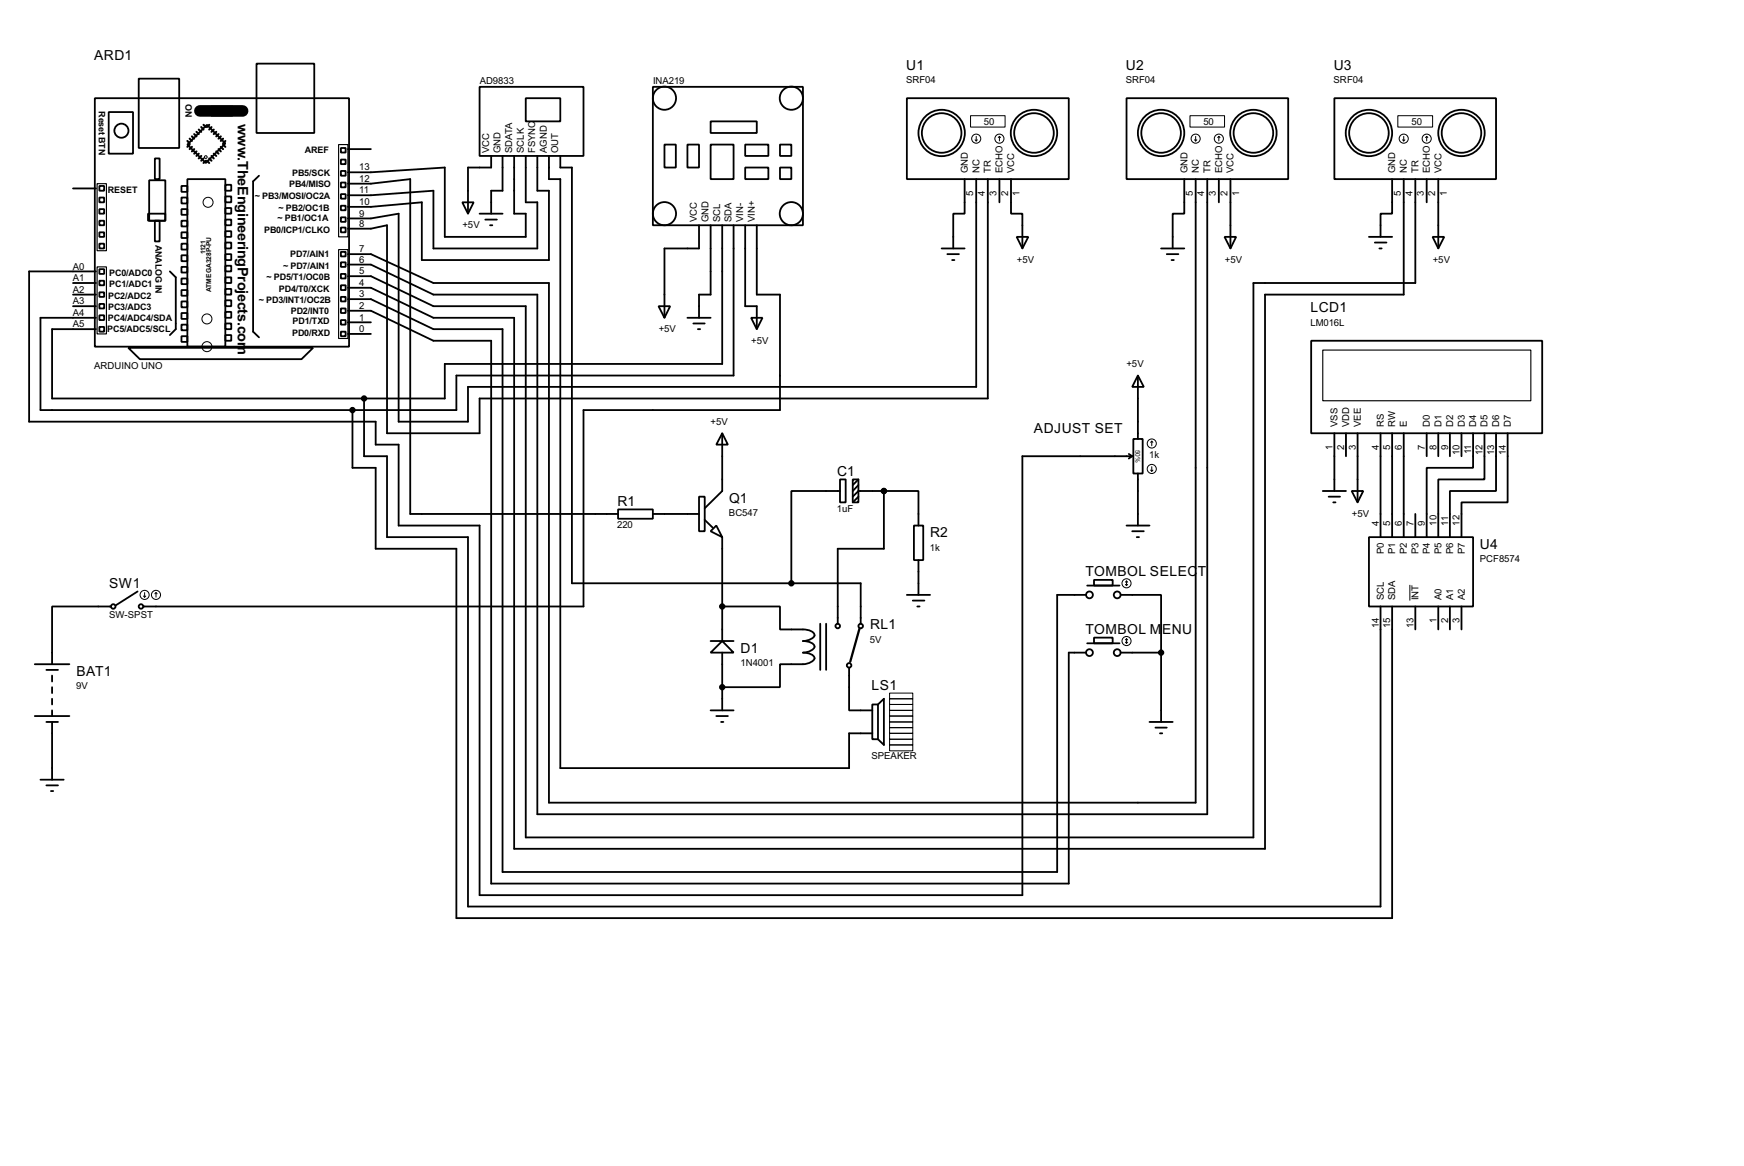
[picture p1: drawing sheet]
<svg xmlns="http://www.w3.org/2000/svg" width="383mm" height="256mm" viewBox="0 0 383 256" stroke-linecap="round" stroke-linejoin="round" font-family="sans-serif">
<g fill="none" stroke="#000" stroke-width=".4">
<path d="M30.5 17.3h8.9v15.3h-8.9zM56.4 14h12.7v15.3h-12.7zM105.5 19.1h22.8v15.2h-22.8zM143.6 19.1h33v30.5h-33zM20.9 21.6h55.9v54.7h-55.9zM23.9 24.7h5.4v9.1h-5.4zM32.8 39.7h3.6v8.9h-3.6zM34.1 34.9h1v4.5h-1zM41.2 39.4h8.4v36.9h-8.4zM45.5 27.5l4.1 4.1-4.3 4.3-4.1-4.1zM46.5 23.4h4.6v2.1h-4.6zM57 38.7l-1.3 1.2v33.1l1.3 1.2"/>
<path d="M75 32.6h1v1h-1zM75 37.6h1v1.1h-1zM75 35.1h1v1h-1zM76.5 32.8h5.1M108 34.3v2.6h-5.1v10.1M110.5 34.3v7.7h-2.5v5M113.1 34.3v12.7h2.5v5.1h-17.8v-15.2l-16.2 1h-5.1M115.6 21.6h7.6v5.1h-7.6zM115.6 34.3v10.2h2.6v10.2h-22.9v-12.7l-13.7 1h-5.1M118.2 34.3v7.7h2.5v15.2h-27.9v-12.7l-11.2 1h-5.1M120.7 34.3v5.1h2.5v129.6h63.5v-7.7h5.1M123.2 34.3v2.6h2.6v91.4h63.5v8.9"/>
<path d="M146.1 31.8h2.5v5.1h-2.5zM151.2 31.8h2.5v5.1h-2.5zM156.3 31.8h5v7.6h-5zM156.3 26.7h10.1v2.6h-10.1zM163.9 31.8h5.1v2.5h-5.1zM163.9 36.9h5.1v2.5h-5.1zM171.5 31.8h2.5v2.5h-2.5zM171.5 36.9h2.5v2.5h-2.5zM199.4 21.6h35.6v17.8h-35.6zM212.1 39.4v7.6h-2.5v7.7M214.7 39.4v45.7h-111.8v7.7h-15.2v-45.8l-6.1 1.1h-5.1M217.2 39.4v48.3h-111.7v7.6h-20.4v-45.7l-3.5 .7h-5.1"/>
<path d="M219.8 39.4v5.1M222.3 39.4v7.6h2.5v7.7M247.7 21.6h35.6v17.8h-35.6zM260.4 39.4v7.6h-2.5v7.7M262.9 39.4v137.2h-142.2v-114.3h-25.4l-13.7-6.4h-5.1M265.5 39.4v139.7h-147.3v-114.3h-22.9l-13.7-6.6h-5.1M268 39.4v5.1M270.6 39.4v15.3M293.4 21.6h35.6v17.8h-35.6zM306.1 39.4v7.6h-2.5v5.1M308.7 39.4v25.4h-30.5v121.9h-165.1v-116.8h-17.8l-13.7-6.6h-5.1M311.2 39.4v22.9h-35.6v121.9h-160v-116.8h-20.3l-13.7-6.6h-5.1"/>
<path d="M313.7 39.4v5.1M316.3 39.4v15.3M16.1 41.5h5M21.1 59.7h-14.7v33.1h76.2v5h5.1v17.8h17.8v81.3h119.3v-96.5h24.2M21.9 43.5h1v1h-1zM21.9 48.6h1v1h-1zM21.9 53.6h1v1.1h-1zM21.9 51.1h1v1h-1zM21.9 46h1v1h-1zM21.9 40.9h1v1.1h-1zM21.9 59.2h1v1.1h-1zM32.6 47h3.8v1.6h-3.8z"/>
<path d="M34.1 48.6h1v4.5h-1zM37.4 59.7l1.3 1.3v11.4l-1.3 1.3M39.9 40.9h1.3v1.3h-1.3zM39.9 43.5h1.3v1.3h-1.3zM39.9 46h1.3v1.3h-1.3zM39.9 48.6h1.3v1.2h-1.3zM39.9 51.1h1.3v1.3h-1.3zM39.9 53.6h1.3v1.3h-1.3zM39.9 56.2h1.3v1.3h-1.3zM39.9 58.7h1.3v1.3h-1.3zM49.6 40.7h1.3v1.3h-1.3zM49.6 43.2h1.3v1.3h-1.3z"/>
<path d="M49.6 45.8h1.3v1.2h-1.3zM49.6 48.3h1.3v1.3h-1.3zM49.6 50.9h1.3v1.2h-1.3zM49.6 53.4h1.3v1.3h-1.3zM49.6 55.9h1.3v1.3h-1.3zM49.6 58.5h1.3v1.2h-1.3zM75 40.2h1v1h-1zM75 42.7h1v1h-1zM75 45.3h1v1h-1zM75 47.8h1v1h-1zM75 50.1h1v1h-1zM75 55.4h1v1h-1z"/>
<path d="M75 57.7h1v1h-1zM76.5 40.4h5.1l8.6-1v73.7h45.7M101.7 44.5h2.5l-1.3 2.5zM105.5 47h5M106.7 48.3h2.6M107.8 49.6h.5M153.7 49.6v5.1h-7.6v15.2M156.3 49.6v15.2h-2.6v5.1M158.8 49.6v30.5h-61v7.6h-86.3v-15.3h9.6M161.3 49.6v33h-60.9v7.6h-91.5v-20.3h12.2M163.9 49.6v17.8h2.5v5M166.4 49.6v15.2h5.1v25.4h-43.2v43.2h-96.7"/>
<path d="M207.1 54.7h5M208.3 55.9h2.6M209.4 57.2h.5M223.6 52.1h2.5l-1.3 2.6zM255.3 54.7h5.1M256.6 55.9h2.5M257.6 57.2h.5M269.3 52.1h2.5l-1.2 2.6zM301 52.1h5.1M302.3 53.4h2.6M303.3 54.7h.5M315 52.1h2.6l-1.3 2.6z"/>
<path d="M16.1 67.4h5M16.1 64.8h5M16.1 62.3h5M21.9 61.8h1v1h-1zM21.9 64.3h1v1h-1zM21.9 66.9h1v1h-1zM21.9 69.4h1v1h-1zM21.9 71.9h1v1.1h-1zM28.2 76.5h40.7l-2.6 2.5h-35.5zM39.9 61.3h1.3v1.2h-1.3zM39.9 63.8h1.3v1.3h-1.3zM39.9 66.3h1.3v1.3h-1.3z"/>
<path d="M39.9 68.9h1.3v1.3h-1.3zM39.9 71.4h1.3v1.3h-1.3zM39.9 74h1.3v1.2h-1.3zM49.6 61h1.3v1.3h-1.3zM49.6 63.6h1.3v1.2h-1.3zM49.6 66.1h1.3v1.3h-1.3zM49.6 68.6h1.3v1.3h-1.3zM49.6 71.2h1.3v1.2h-1.3zM49.6 73.7h1.3v1.3h-1.3zM75 60.3h1v1h-1zM75 62.8h1v1h-1zM75 65.3h1v1h-1z"/>
<path d="M75 67.9h1v1h-1zM75 70.4h1v1h-1zM75 73h1v1h-1zM76.5 68.4h5.1l13.7 6.6h12.7v119.4h127v-50.8h3.8M76.5 73.5h5.1M76.5 70.9h5.1M76.5 65.8h5.1l13.7 6.6h15.2v119.4h122v-60.9h6.3M144.8 67.4h2.6l-1.3 2.5zM151.2 69.9h5.1M152.5 71.2h2.5M153.5 72.4h.5M165.2 69.9h2.5l-1.3 2.5z"/>
<path d="M288.3 75h50.8v20.3h-50.8zM77.5 90.2v12.7h5.1v17.8h17.8v81.3h205.7v-68.6M80.1 87.7v12.7h5v17.8h17.8v81.2h200.7v-66M158.8 95.3l1.3 2.5h-2.6zM158.8 95.3v12.7l-3.8 3.8M248.2 99.9l.8 .5M249.2 96.6h2.1v7.6h-2.1zM250.2 82.6l1.3 2.5h-2.5zM250.2 82.6v14M293.4 95.3v12.7M296 95.3v5.1M298.5 95.3v15.2"/>
<path d="M303.6 95.3v22.9M306.1 95.3v22.9M308.7 95.3v22.9M313.7 95.3v5.1M316.3 95.3v5.1M318.8 95.3v5.1M321.4 95.3v5.1M323.9 95.3v7.6h-10.2v15.3M326.4 95.3v10.2h-10.1v12.7M329 95.3v12.7h-10.2v10.2M331.5 95.3v15.2h-10.1v7.7M135.9 112.1h7.7v2h-7.7z"/>
<path d="M143.6 113.1h10.1M153.7 109.3h1.3v7.6h-1.3zM155 114.4l1.8 1.7M156.3 116.9l1.2-1.3 1.3 2.6zM158.8 118.2v22.8M184.7 105.5h1.3v5h-1.3zM184.7 108h-10.7v20.3M187.5 105.5h1.3v5h-1.3zM188.8 105.5l-1.3 1.2M188.8 106.7l-1.3 1.3M188.8 109.3l-1.3 1.2M194.4 108h7.6v7.6"/>
<path d="M194.4 108h-5.6l-1.3 1.3M194.4 108v12.7h-10.2v16.5M201 115.6h2v7.6h-2zM247.7 115.6h5.1M249 100.4l-.8 .5M249 116.9h2.5M250 118.2h.5M250.2 104.2v11.4M290.9 108h5.1M292.2 109.3h2.5M293.2 110.5h.5M297.2 108h2.6l-1.3 2.5z"/>
<path d="M301 118.2h22.9v15.2h-22.9zM311.2 113.1v5.1M24.4 133.4h-12.9v12.7M30.3 130.1l-4.8 3.1M158.8 133.4h12.7v5.1h2.5a8.5 8.5 0 0 1 4.3 .3 .89 .89 0 0 1 .8 .9 .89 .89 0 0 1-.8 .9l-1.7 .4a2.31 2.31 0 0 1 2.5 1.3 2.61 2.61 0 0 1-2.5 1.3 2.31 2.31 0 0 1 2.5 1.2 2.7 2.7 0 0 1-2.5 1.3h-5.1v5.1h-12.7M180.4 137.2v10.2M181.7 137.2v10.2M199.4 130.9h5.1M200.7 132.1h2.6M201.7 133.4h.5M202 123.2v7.7M239.1 128.8h7.1"/>
<path d="M240.6 127.6h4.1v1.2h-4.1zM246.4 130.9h8.9v12.7M311.2 133.4v5.1M316.3 133.4v5.1M318.8 133.4v5.1M321.4 133.4v5.1M7.7 146.1h7.6M7.7 157.5h7.6M10.2 158.8h2.6M10.2 147.4h2.6M11.5 148.6v1.3M11.5 151.2v1.3"/>
<path d="M11.5 153.7v1.3M11.5 156.3v1.2M11.5 158.8v12.7M156.3 156.3h5M156.3 141h5M157.5 157.5h2.6M158.6 158.8h.5M158.8 141l2.5 2.6h-5zM158.8 143.6v12.7M186.7 146.9v9.4h5.1M191.8 155h1.3v7.6h-1.3zM193.1 155l1.3-1.3v10.2l-1.3-1.3"/>
<path d="M239.1 141.5h7.1M240.6 140.3h4.1v1.2h-4.1zM246.4 143.6h8.9M252.8 158.8h5.1M255.3 143.6v15.2M8.9 171.5h5.1M10.2 172.8h2.6M11.2 174h.5M254.1 160.1h2.5M255.1 161.3h.5"/>
<circle cx="26.7" cy="28.8" r="1.55"/>
<circle cx="146.1" cy="21.6" r="2.55"/>
<circle cx="174" cy="21.6" r="2.55"/>
<circle cx="207" cy="29.3" r="5.1"/>
<circle cx="207" cy="29.3" r="4.4"/>
<circle cx="227.3" cy="29.3" r="5.1"/>
<circle cx="227.3" cy="29.3" r="4.4"/>
<circle cx="255.3" cy="29.3" r="5.1"/>
<circle cx="255.3" cy="29.3" r="4.4"/>
<circle cx="275.6" cy="29.3" r="5.1"/>
<circle cx="275.6" cy="29.3" r="4.4"/>
<circle cx="301" cy="29.3" r="5.1"/>
<circle cx="301" cy="29.3" r="4.4"/>
<circle cx="321.3" cy="29.3" r="5.1"/>
<circle cx="321.3" cy="29.3" r="4.4"/>
<circle cx="146.1" cy="47" r="2.55"/>
<circle cx="174" cy="47" r="2.55"/>
<circle cx="24.9" cy="133.4" r=".5"/>
<circle cx="31" cy="133.4" r=".5"/>
<circle cx="184.2" cy="137.7" r=".5"/>
<circle cx="189.2" cy="137.7" r=".5"/>
<circle cx="239.5" cy="130.9" r=".75"/>
<circle cx="245.6" cy="130.9" r=".75"/>
<circle cx="186.7" cy="146.4" r=".5"/>
<circle cx="239.5" cy="143.6" r=".75"/>
<circle cx="245.6" cy="143.6" r=".75"/>
</g>
<circle cx="194.4" cy="108" r=".2" fill="#000"/>
<path d="M44 24.4h9.4" fill="none" stroke="#000" stroke-width="2.6"/>
<g fill="none" stroke="#000" stroke-width=".45">
<path d="M41.2 31l.5 .6M41.7 30.5l.5 .5M41.7 31.8l-.5 .5M42.2 30l.5 .5M42.2 32.3l-.5 .5M42.7 29.5l.5 .5M42.7 32.8l-.5 .5M43.2 29l.5 .5M43.2 33.3l-.5 .5M43.7 28.5l.6 .5M43.7 33.8l-.5 .5M44.3 28l.5 .5"/>
<path d="M44.3 34.3l-.6 .6M44.8 27.5l.5 .5M44.8 34.9l-.5 .5M45.3 35.4l-.5 .5M45.5 35.4l.5 .5M46 34.9l.5 .5M46 27.5l-.5 .5M46.5 34.3l.5 .6M46.5 28l-.5 .5M47 33.8l.6 .5M47 28.5l-.5 .5M47.6 33.3l.5 .5"/>
<path d="M47.6 29l-.6 .5M48.1 32.8l.5 .5M48.1 29.5l-.5 .5M48.6 32.3l.5 .5M48.6 30l-.5 .5M49.1 31.8l.5 .5M49.1 30.5l-.5 .5M49.6 31l-.5 .6"/>
</g>
<g fill="none" stroke="#000" stroke-width=".22">
<path d="M213.4 25.5h7.6v2.5h-7.6zM214.4 30.8l.3 .2M214.7 30v1M214.9 30.8l-.2 .2M219.8 30l-.3 .3M219.8 30l.2 .3M219.8 30v1M261.7 25.5h7.6v2.5h-7.6zM262.7 30.8l.2 .2M262.9 30v1M263.2 30.8l-.3 .2M268 30l-.2 .3"/>
<path d="M268 30l.3 .3M268 30v1M307.4 25.5h7.6v2.5h-7.6zM308.4 30.8l.3 .2M308.7 30v1M308.9 30.8l-.2 .2M313.7 30l-.2 .3M313.7 30l.3 .3M313.7 30v1M253.3 97.1l.2 .2M253.3 97.1l-.3 .2M253.3 97.1v1"/>
<path d="M253 103.4l.3 .3M253.3 102.7v1M253.5 103.4l-.2 .3M31.6 131.1l.2 .3M31.8 130.4v1M32.1 131.1l-.3 .3M34.3 130.4l-.2 .2M34.3 130.4l.3 .2M34.3 130.4v1M247.5 128.6l.2 .2M247.7 127.8v1M247.7 127.8l-.2 .3"/>
<path d="M247.7 127.8l.3 .3M248 128.6l-.3 .2M310 128.7v3.4M195.6 152.5h5.1v1.2h-5.1zM195.6 153.7h5.1v1.3h-5.1zM195.6 155h5.1v1.3h-5.1zM195.6 156.3h5.1v1.2h-5.1zM195.6 158.8h5.1v1.3h-5.1zM195.6 157.5h5.1v1.3h-5.1zM247.5 141.3l.2 .2M247.7 140.5v1M247.7 140.5l-.2 .3"/>
<path d="M247.7 140.5l.3 .3M248 141.3l-.3 .2M195.6 160.1h5.1v1.2h-5.1zM195.6 161.3h5.1v1.3h-5.1zM195.6 162.6h5.1v1.3h-5.1zM195.6 163.9h5.1v1.3h-5.1z"/>
<circle cx="45.2" cy="34.6" r=".3"/>
<circle cx="214.6" cy="30.5" r="1"/>
<circle cx="219.7" cy="30.5" r="1"/>
<circle cx="262.9" cy="30.5" r="1"/>
<circle cx="268" cy="30.5" r="1"/>
<circle cx="308.6" cy="30.5" r="1"/>
<circle cx="313.7" cy="30.5" r="1"/>
<circle cx="45.7" cy="44.5" r="1.1"/>
<circle cx="45.5" cy="70.2" r="1.1"/>
<circle cx="45.5" cy="76.3" r="1.1"/>
<circle cx="253.2" cy="97.6" r="1"/>
<circle cx="253.2" cy="103.2" r="1"/>
<circle cx="31.8" cy="130.9" r="1"/>
<circle cx="34.3" cy="130.9" r="1"/>
<circle cx="247.7" cy="128.3" r="1"/>
<circle cx="247.7" cy="141" r="1"/>
</g>
<path d="M74.5 31.8h2v20.3h-2zM21.4 40.4h2v14.8h-2zM21.4 58.7h2v14.8h-2zM74.5 54.9h2v19.6h-2zM290.9 77h45.7v11.2h-45.7z" fill="none" stroke="#000" stroke-width=".25"/>
<path d="M189 138.2l-2 7.4" fill="none" stroke="#000" stroke-width=".5"/>
<g fill="#000" stroke="#000" stroke-width=".4">
<circle cx="77.5" cy="90.2" r=".5"/>
<circle cx="80" cy="87.7" r=".5"/>
<circle cx="194.3" cy="108" r=".5"/>
<circle cx="158.8" cy="133.4" r=".5"/>
<circle cx="174" cy="128.3" r=".5"/>
<circle cx="158.8" cy="151.2" r=".5"/>
<circle cx="255.3" cy="143.6" r=".5"/>
</g>
<g font-size="3.6">
<text x="52.3" y="27.3" transform="rotate(90 52.3 27.3)">w</text>
<text x="52.3" y="34.6" transform="rotate(90 52.3 34.6)">.TheEngineeringProjects.com</text>
</g>
<g font-size="3.4">
<text x="20.7" y="13.2">ARD1</text>
<text x="199.3" y="15.3">U1</text>
<text x="247.6" y="15.3">U2</text>
<text x="293.3" y="15.3">U3</text>
<text x="288.2" y="68.6">LCD1</text>
<text x="227.4" y="95.3">ADJUST SET</text>
<text x="184.1" y="104.7">C1</text>
<text x="135.8" y="111.3">R1</text>
<text x="160.3" y="110.6">Q1</text>
<text x="204.5" y="118.2">R2</text>
<text x="325.4" y="120.7">U4</text>
<text x="24" y="129.3">SW1</text>
<text x="238.7" y="126.8">TOMBOL SELEC</text>
<text x="263.4" y="126.8">T</text>
<text x="162.9" y="143.6">D1</text>
<text x="191.3" y="138.5">RL1</text>
<text x="238.7" y="139.5">TOMBOL M</text>
<text x="255.5" y="139.5">ENU</text>
<text x="16.8" y="148.7">BAT1</text>
<text x="191.7" y="151.8">LS1</text>
</g>
<g font-size="2.4">
<text x="105.5" y="18.4">AD9833</text>
<text x="143.6" y="18.4">INA219</text>
<text x="199.2" y="18.3">SRF04</text>
<text x="247.5" y="18.3">SRF04</text>
<text x="293.2" y="18.3">SRF04</text>
<text x="216.4" y="27.4">50</text>
<text x="264.6" y="27.4">50</text>
<text x="310.4" y="27.4">50</text>
<text x="107.6" y="33.7" transform="rotate(-90 107.6 33.7)">VCC</text>
<text x="110.1" y="33.7" transform="rotate(-90 110.1 33.7)">GND</text>
<text x="112.6" y="33.7" transform="rotate(-90 112.6 33.7)">SDATA</text>
<text x="115.2" y="33.7" transform="rotate(-90 115.2 33.7)">SCLK</text>
<text x="117.7" y="33.7" transform="rotate(-90 117.7 33.7)">FSYNC</text>
<text x="120.3" y="33.7" transform="rotate(-90 120.3 33.7)">AGND</text>
<text x="122.8" y="33.7" transform="rotate(-90 122.8 33.7)">OUT</text>
<text x="79" y="40">12</text>
<text x="79" y="37.5">13</text>
<text x="212.8" y="38.1" transform="rotate(-90 212.8 38.1)">GND</text>
<text x="215.4" y="38.1" transform="rotate(-90 215.4 38.1)">NC</text>
<text x="217.9" y="38.1" transform="rotate(-90 217.9 38.1)">TR</text>
<text x="220.5" y="38.1" transform="rotate(-90 220.5 38.1)">ECHO</text>
<text x="223" y="38.1" transform="rotate(-90 223 38.1)">VCC</text>
<text x="261.1" y="38.1" transform="rotate(-90 261.1 38.1)">GND</text>
<text x="263.6" y="38.1" transform="rotate(-90 263.6 38.1)">NC</text>
<text x="266.2" y="38.1" transform="rotate(-90 266.2 38.1)">TR</text>
<text x="268.7" y="38.1" transform="rotate(-90 268.7 38.1)">ECHO</text>
<text x="271.3" y="38.1" transform="rotate(-90 271.3 38.1)">VCC</text>
<text x="306.8" y="38.1" transform="rotate(-90 306.8 38.1)">GND</text>
<text x="309.4" y="38.1" transform="rotate(-90 309.4 38.1)">NC</text>
<text x="311.9" y="38.1" transform="rotate(-90 311.9 38.1)">TR</text>
<text x="314.4" y="38.1" transform="rotate(-90 314.4 38.1)">ECHO</text>
<text x="317" y="38.1" transform="rotate(-90 317 38.1)">VCC</text>
<text x="79" y="47.6">9</text>
<text x="79" y="45.1">10</text>
<text x="79" y="42.6">11</text>
<text x="214" y="43.1" transform="rotate(-90 214 43.1)">5</text>
<text x="216.6" y="43.1" transform="rotate(-90 216.6 43.1)">4</text>
<text x="219.1" y="43.1" transform="rotate(-90 219.1 43.1)">3</text>
<text x="221.7" y="43.1" transform="rotate(-90 221.7 43.1)">2</text>
<text x="224.2" y="43.1" transform="rotate(-90 224.2 43.1)">1</text>
<text x="262.3" y="43.1" transform="rotate(-90 262.3 43.1)">5</text>
<text x="264.8" y="43.1" transform="rotate(-90 264.8 43.1)">4</text>
<text x="267.4" y="43.1" transform="rotate(-90 267.4 43.1)">3</text>
<text x="269.9" y="43.1" transform="rotate(-90 269.9 43.1)">2</text>
<text x="272.5" y="43.1" transform="rotate(-90 272.5 43.1)">1</text>
<text x="308" y="43.1" transform="rotate(-90 308 43.1)">5</text>
<text x="310.6" y="43.1" transform="rotate(-90 310.6 43.1)">4</text>
<text x="313.1" y="43.1" transform="rotate(-90 313.1 43.1)">3</text>
<text x="315.6" y="43.1" transform="rotate(-90 315.6 43.1)">2</text>
<text x="318.2" y="43.1" transform="rotate(-90 318.2 43.1)">1</text>
<text x="79" y="49.9">8</text>
<text x="101.7" y="50.2">+5V</text>
<text x="153.3" y="48.9" transform="rotate(-90 153.3 48.9)">VCC</text>
<text x="155.8" y="48.9" transform="rotate(-90 155.8 48.9)">GND</text>
<text x="158.4" y="48.9" transform="rotate(-90 158.4 48.9)">SCL</text>
<text x="160.9" y="48.9" transform="rotate(-90 160.9 48.9)">SDA</text>
<text x="163.4" y="48.9" transform="rotate(-90 163.4 48.9)">VIN-</text>
<text x="166" y="48.9" transform="rotate(-90 166 48.9)">VIN+</text>
<text x="16" y="59.3">A0</text>
<text x="79" y="57.8">6</text>
<text x="79" y="55.5">7</text>
<text x="223.6" y="57.9">+5V</text>
<text x="269.4" y="57.9">+5V</text>
<text x="315.1" y="57.9">+5V</text>
<text x="16" y="64.4">A2</text>
<text x="16" y="61.9">A1</text>
<text x="79" y="65.4">3</text>
<text x="79" y="62.9">4</text>
<text x="79" y="60.3">5</text>
<text x="16" y="72">A5</text>
<text x="16" y="69.5">A4</text>
<text x="16" y="67">A3</text>
<text x="79" y="70.5">1</text>
<text x="79" y="68">2</text>
<text x="288.1" y="71.6">LM016L</text>
<text x="79" y="73">0</text>
<text x="144.9" y="73.1">+5V</text>
<text x="165.2" y="75.6">+5V</text>
<text x="20.7" y="81.1">ARDUINO UNO</text>
<text x="247.7" y="80.8">+5V</text>
<text x="156.3" y="93.5">+5V</text>
<text x="294.1" y="94" transform="rotate(-90 294.1 94)">VSS</text>
<text x="296.7" y="94" transform="rotate(-90 296.7 94)">VDD</text>
<text x="299.2" y="94" transform="rotate(-90 299.2 94)">VEE</text>
<text x="304.2" y="94" transform="rotate(-90 304.2 94)">RS</text>
<text x="306.8" y="94" transform="rotate(-90 306.8 94)">RW</text>
<text x="309.4" y="94" transform="rotate(-90 309.4 94)">E</text>
<text x="314.4" y="94" transform="rotate(-90 314.4 94)">D0</text>
<text x="316.9" y="94" transform="rotate(-90 316.9 94)">D1</text>
<text x="319.5" y="94" transform="rotate(-90 319.5 94)">D2</text>
<text x="322.1" y="94" transform="rotate(-90 322.1 94)">D3</text>
<text x="324.6" y="94" transform="rotate(-90 324.6 94)">D4</text>
<text x="327.1" y="94" transform="rotate(-90 327.1 94)">D5</text>
<text x="329.7" y="94" transform="rotate(-90 329.7 94)">D6</text>
<text x="332.2" y="94" transform="rotate(-90 332.2 94)">D7</text>
<text x="252.7" y="100.8">1k</text>
<text x="293" y="99" transform="rotate(-90 293 99)">1</text>
<text x="295.6" y="99" transform="rotate(-90 295.6 99)">2</text>
<text x="298.1" y="98.9" transform="rotate(-90 298.1 98.9)">3</text>
<text x="303.2" y="98.9" transform="rotate(-90 303.2 98.9)">4</text>
<text x="305.7" y="99" transform="rotate(-90 305.7 99)">5</text>
<text x="308.3" y="99" transform="rotate(-90 308.3 99)">6</text>
<text x="313.3" y="99" transform="rotate(-90 313.3 99)">7</text>
<text x="315.9" y="98.9" transform="rotate(-90 315.9 98.9)">8</text>
<text x="318.4" y="99" transform="rotate(-90 318.4 99)">9</text>
<text x="321" y="100.1" transform="rotate(-90 321 100.1)">10</text>
<text x="323.5" y="100" transform="rotate(-90 323.5 100)">11</text>
<text x="326" y="100.1" transform="rotate(-90 326 100.1)">12</text>
<text x="328.6" y="100.1" transform="rotate(-90 328.6 100.1)">13</text>
<text x="331.1" y="100.1" transform="rotate(-90 331.1 100.1)">14</text>
<text x="160.3" y="113.5">BC547</text>
<text x="184" y="112.6">1uF</text>
<text x="297.3" y="113.8">+5V</text>
<text x="135.7" y="116.2">220</text>
<text x="303.2" y="115.6" transform="rotate(-90 303.2 115.6)">4</text>
<text x="305.7" y="115.6" transform="rotate(-90 305.7 115.6)">5</text>
<text x="308.3" y="115.6" transform="rotate(-90 308.3 115.6)">6</text>
<text x="310.8" y="115.6" transform="rotate(-90 310.8 115.6)">7</text>
<text x="313.3" y="115.6" transform="rotate(-90 313.3 115.6)">9</text>
<text x="315.9" y="115.6" transform="rotate(-90 315.9 115.6)">10</text>
<text x="318.4" y="115.6" transform="rotate(-90 318.4 115.6)">11</text>
<text x="321" y="115.6" transform="rotate(-90 321 115.6)">12</text>
<text x="204.5" y="121.1">1k</text>
<text x="304.3" y="121.9" transform="rotate(-90 304.3 121.9)">P0</text>
<text x="306.8" y="121.9" transform="rotate(-90 306.8 121.9)">P1</text>
<text x="309.4" y="121.9" transform="rotate(-90 309.4 121.9)">P2</text>
<text x="311.9" y="121.9" transform="rotate(-90 311.9 121.9)">P3</text>
<text x="314.4" y="121.9" transform="rotate(-90 314.4 121.9)">P4</text>
<text x="317" y="121.9" transform="rotate(-90 317 121.9)">P5</text>
<text x="319.5" y="121.9" transform="rotate(-90 319.5 121.9)">P6</text>
<text x="322.1" y="121.9" transform="rotate(-90 322.1 121.9)">P7</text>
<text x="325.4" y="123.7">PCF8574</text>
<text x="24" y="136">SW-SPST</text>
<text x="304.3" y="132.1" transform="rotate(-90 304.3 132.1)">SCL</text>
<text x="306.8" y="132.1" transform="rotate(-90 306.8 132.1)">SDA</text>
<text x="311.9" y="132.1" transform="rotate(-90 311.9 132.1)">INT</text>
<text x="315.9" y="137" transform="rotate(-90 315.9 137)">1</text>
<text x="317" y="132.1" transform="rotate(-90 317 132.1)">A0</text>
<text x="318.4" y="137.1" transform="rotate(-90 318.4 137.1)">2</text>
<text x="319.5" y="132.1" transform="rotate(-90 319.5 132.1)">A1</text>
<text x="321" y="137.1" transform="rotate(-90 321 137.1)">3</text>
<text x="322.1" y="132.1" transform="rotate(-90 322.1 132.1)">A2</text>
<text x="191.3" y="141.5">5V</text>
<text x="303.2" y="138.2" transform="rotate(-90 303.2 138.2)">14</text>
<text x="305.7" y="138.2" transform="rotate(-90 305.7 138.2)">15</text>
<text x="310.8" y="138.2" transform="rotate(-90 310.8 138.2)">13</text>
<text x="162.8" y="146.5">1N4001</text>
<text x="16.8" y="151.6">9V</text>
<text x="191.6" y="167.1">SPEAKER</text>
</g>
<g font-size="2.2">
<text x="40.8" y="23" transform="rotate(90 40.8 23)">ON</text>
<text x="21.7" y="24.5" transform="rotate(90 21.7 24.5)">Reset BTN</text>
<text x="67" y="33.7">AREF</text>
<text x="63.6" y="41">PB4/MISO</text>
<text x="64.2" y="38.8">PB5/SCK</text>
<text x="23.7" y="42.3">RESET</text>
<text x="56" y="43.8">~ PB3/MOSI/OC2A</text>
<text x="61.3" y="46.4">~ PB2/OC1B</text>
<text x="34.2" y="53.8" transform="rotate(90 34.2 53.8)">ANALOG IN</text>
<text x="58.1" y="51.3">PB0/ICP1/CLKO</text>
<text x="61" y="48.7">~ PB1/OC1A</text>
<text x="62.3" y="59.1">~ PD7/AIN1</text>
<text x="63.8" y="56.5">PD7/AIN1</text>
<text x="23.8" y="65.7">PC2/ADC2</text>
<text x="24" y="63.1">PC1/ADC1</text>
<text x="24" y="60.6">PC0/ADC0</text>
<text x="58.6" y="61.7">~ PD5/T1/OC0B</text>
<text x="61.3" y="64.2">PD4/T0/XCK</text>
<text x="23.7" y="70.6">PC4/ADC4/SDA</text>
<text x="23.8" y="68.3">PC3/ADC3</text>
<text x="56.9" y="66.7">~ PD3/INT1/OC2B</text>
<text x="63.9" y="69">PD2/INT0</text>
<text x="64.3" y="71.3">PD1/TXD</text>
<text x="23.6" y="73">PC5/ADC5/SCL</text>
<text x="64.2" y="73.9">PD0/RXD</text>
</g>
<g font-size="1.7">
<text x="45.2" y="56" transform="rotate(-90 45.2 56)">1121</text>
<text x="46.5" y="64.2" transform="rotate(-90 46.5 64.2)">ATMEGA328P-PU</text>
</g>
<text font-size="1.6" x="249.7" y="98.9" transform="rotate(90 249.7 98.9)">50%</text>
</svg>
